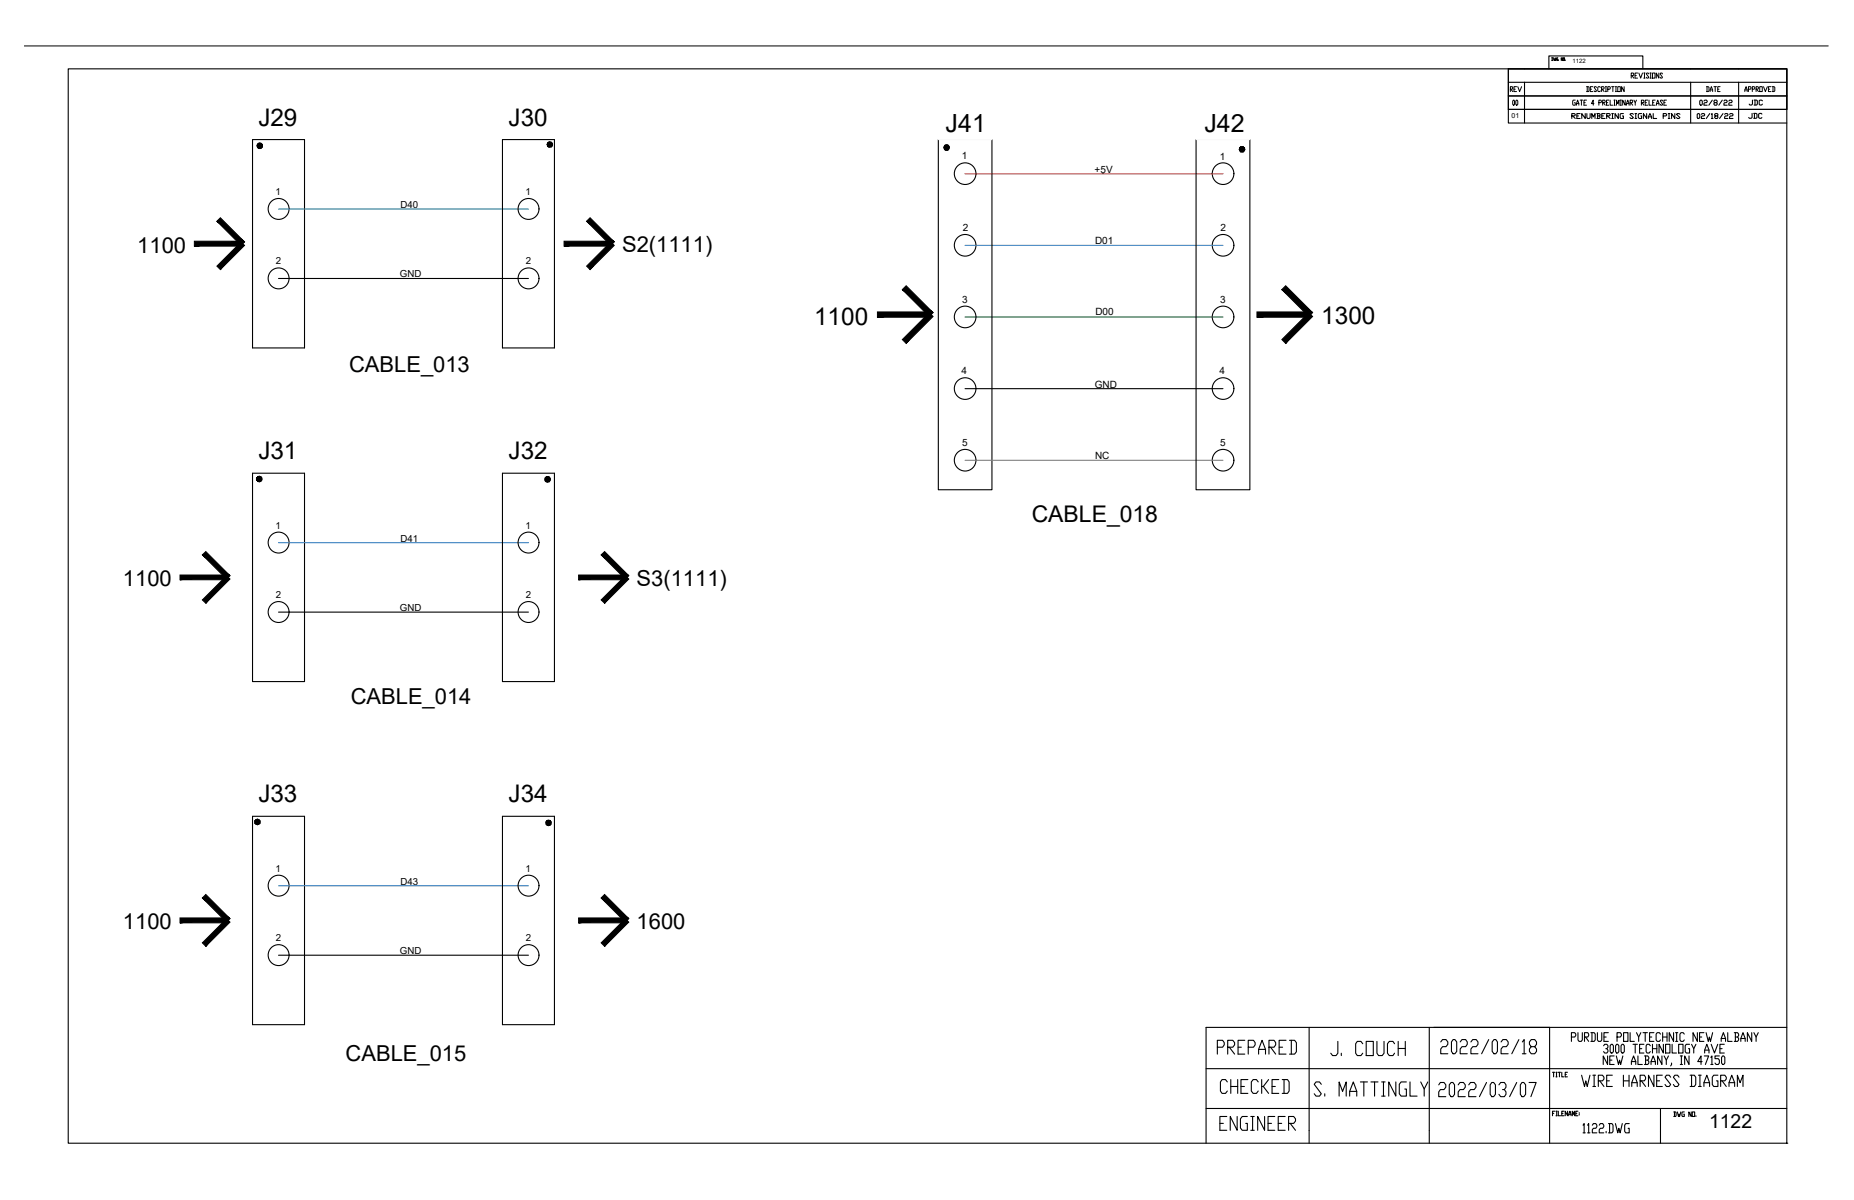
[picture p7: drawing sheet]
<svg xmlns="http://www.w3.org/2000/svg" width="432mm" height="279mm" viewBox="0 0 432 279" stroke-linecap="round" stroke-linejoin="round" font-family="sans-serif">
<!-- layer: 0 -->
<g fill="none" stroke="#000" stroke-width=".25">
<path d="M15.9 16h400.3v250.2h-400.3zM351.3 16v6.3h64.9M351.3 16h64.9v6.3M351.3 16h64.9v9.5h-64.9zM355.1 19.2h61.1M393.8 19.2v9.4M404.9 19.2v3.1M58.8 32.5h12.1v48.5h-12.1zM117 32.5h12.1v48.5h-12.1zM218.5 32.5v81.5h12.5v-81.5M278.6 32.5v81.5h12.5v-81.5M351.3 25.5v3.1h64.9"/>
<path d="M355.1 25.5v3.1M366.1 27h.6l.2-.4-.2-.2h-.6v1.2M366.3 27l.6 .6M367.3 27h.3M368 26.4h-.7v1.2h.7M369.2 26.4v1.2l-.8-1.2v1.2M369.6 26.4v1l.2 .2h.3l.2-.2v-1M370.7 27.6v-1.2l.4 .8 .4-.8v1.2M371.9 26.4h.6l.2 .2-.2 .4M372.1 27h.4l.2 .4-.2 .2h-.6M372.1 26.4v1.2M373.1 27h.3"/>
<path d="M373.8 26.4h-.7v1.2h.7M374.2 27h.6l.2-.4-.2-.2h-.6v1.2M374.4 27l.6 .6M375.4 27.6h.4M375.4 26.4h.4M375.6 26.4v1.2M376.9 26.4v1.2l-.8-1.2v1.2M378.1 26.4h-.6l-.2 .2v.8l.2 .2h.6v-.6h-.2M380.4 26.6l-.2-.2-.6 .2 .8 .8-.2 .2h-.4l-.2-.2M380.8 27.6h.4M380.8 26.4h.4M381 26.4v1.2"/>
<path d="M382.3 26.4h-.5l-.2 .2v.8l.2 .2h.5v-.6h-.1M383.5 26.4v1.2l-.8-1.2v1.2M383.9 27.6v-.4l.4-.8 .4 .8v.4M383.9 27.2h.8M385 26.4v1.2h.8M387.4 27h.6l.2-.4-.2-.2h-.6v1.2M388.5 27.6h.4M388.5 26.4h.4M388.7 26.4v1.2M390.1 26.4v1.2l-.8-1.2v1.2M391.3 26.6l-.3-.2-.5 .2 .8 .8-.3 .2h-.3l-.2-.2M395.3 26.6l.2-.2 .4 .2v.8l-.2 .2-.4-.2z"/>
<path d="M395.9 23.5l.2-.2 .4 .2v.8l-.2 .2-.4-.2zM396.3 26.6l.1-.2 .6 .2-.2 .4h-.4l-.1 .2v.4h.7M396.8 23.5l.3-.2h.3l.2 .2-.2 .4-.6 .2v.4h.8M398.2 26.4l-.8 1.2M398.6 26.6l.2-.2v1.2M398.6 27.6h.4M398.8 23.3l-.8 1.2M399.3 23.9l-.1-.2 .1-.4h.5l.1 .2-.1 .4-.6 .2 .1 .4h.5l.1-.2-.1-.4M399.6 27l-.3-.4 .6-.2 .2 .4-.8 .4 .3 .4h.3l.2-.2-.2-.4M401.1 23.3l-.8 1.2M401.3 26.4l-.8 1.2M401.5 23.5l.2-.2h.4l.2 .2-.2 .4-.6 .2v.4h.8"/>
<path d="M401.7 26.6l.1-.2 .6 .2-.1 .4h-.5l-.1 .2v.4h.7M402.6 23.5l.3-.2h.3l.2 .2-.2 .4-.6 .2v.4h.8M402.8 26.6l.2-.2 .6 .2-.2 .4h-.4l-.2 .2v.4h.8M416.2 22.3h-64.9v3.2M416.2 22.3v3.2h-64.9M64.9 64.8h58.2M224.8 90.5h60M58.8 110.2h12.1v48.5h-12.1zM117 110.2h12.1v48.5h-12.1zM64.9 142.5h58.2M58.8 190.1h12.1v48.5h-12.1zM117 190.1h12.1v48.5h-12.1z"/>
<path d="M64.9 222.4h58.2M280.9 239.2v27M333.9 239.2h82.3M332.9 263.2v3M386.7 263.5v2.7M416.2 266.2h.1"/>
<circle cx="64.9" cy="48.6" r="2.43"/>
<circle cx="123.1" cy="48.6" r="2.43"/>
<circle cx="224.8" cy="57.1" r="2.52"/>
<circle cx="224.8" cy="40.4" r="2.52"/>
<circle cx="284.9" cy="57.1" r="2.52"/>
<circle cx="284.9" cy="40.4" r="2.52"/>
<circle cx="64.9" cy="64.8" r="2.43"/>
<circle cx="123.1" cy="64.8" r="2.43"/>
<circle cx="224.8" cy="73.8" r="2.52"/>
<circle cx="284.9" cy="73.8" r="2.52"/>
<circle cx="224.8" cy="90.5" r="2.52"/>
<circle cx="284.9" cy="90.5" r="2.52"/>
<circle cx="224.8" cy="107.2" r="2.52"/>
<circle cx="284.9" cy="107.2" r="2.52"/>
<circle cx="64.9" cy="126.3" r="2.43"/>
<circle cx="123.1" cy="126.3" r="2.43"/>
<circle cx="64.9" cy="142.5" r="2.43"/>
<circle cx="123.1" cy="142.5" r="2.43"/>
<circle cx="64.9" cy="206.2" r="2.43"/>
<circle cx="123.1" cy="206.2" r="2.43"/>
<circle cx="64.9" cy="222.4" r="2.43"/>
<circle cx="123.1" cy="222.4" r="2.43"/>
</g>
<!-- layer: SLD-0 -->
<g fill="none" stroke="#000" stroke-width=".25">
<path d="M360.7 16v-3h21.9v3M361.4 13.4l.4 .2-.1 .5h-.3M361.5 13.4v.7M361.9 13.4l.1 .7 .1-.4 .1 .4 .1-.7M362.8 13.4l-.3 .2 .1 .5h.2l-.1-.4M363 14v.1M363.9 13.4v.7l-.3-.7v.7M364.1 13.4h.3v.7h-.3zM364.5 14v.1M280.9 239.2h80v27M304.9 239.2v24M332.9 239.2v24"/>
<path d="M280.9 258.1h135.3M280.9 248.8h135.3M307.7 252.5l-.4-.6h-.8l-.4 .6 1.6 2.2-.4 .5h-.8l-.4-.5M308.5 254.7v.5M311.9 255.2v-3.3l.8 2.2 .8-2.2v3.3M314.3 255.2v-1.1l.9-2.2 .8 2.2v1.1M314.3 254.1h1.7M316.8 251.9h1.7M317.6 251.9v3.3M319.3 251.9h1.6M320.1 251.9v3.3M321.8 251.9h.8"/>
<path d="M321.8 255.2h.8M322.2 251.9v3.3M325.1 251.9v3.3l-1.7-3.3v3.3M327.5 251.9h-1.2l-.4 .6v2.2l.4 .5h1.2v-1.6h-.3M328.4 251.9v3.3h1.6M330.9 251.9l.8 1.7v1.6M361.6 249.7h.5M361.6 259.2h.3M361.8 249.7v1M362.1 258.7h-.5v1.1M362.4 249.7h.2M362.4 250.7h.2"/>
<path d="M362.4 258.7h.3M362.4 259.8h.3M362.5 249.7v1M362.6 258.7v1.1M362.9 249.7h.5M362.9 258.7v1.1h.6M363.2 249.7v1M363.7 249.7v1h.6M363.7 259.2h.3M364.3 258.7h-.6v1.1h.6M364.5 250.2h.3M365.1 249.7h-.6v1h.6"/>
<path d="M365.1 258.7v1.1l-.6-1.1v1.1M365.4 259.8l.2-1.1 .3 1.1M365.4 259.4h.5M366 241.5h.7l.3-.4v-.3l-.3-.4h-.7v2.1M366.2 259.8v-1.1l.3 .7 .2-.7v1.1M367 259.2h.3M367.5 258.7h-.5v1.1h.5M367.5 240.4v1.7l.3 .4h.5l.2-.4v-1.7M367.8 259.1v.1M367.8 259.4v.2M368.4 250.3l.6 2.7 .3-1.3 .4 1.3 .6-2.7M369 241.5h.8l.2-.4-.2-.7h-.8v2.1"/>
<path d="M369.3 241.5l.7 1M370.5 240.4h.8l.2 .4v1.3l-.2 .4h-.8M370.8 240.4v2.1M371 250.3h.6M371 253h.6M371.3 250.3v2.7M372 240.4v1.7l.3 .4h.5l.3-.4v-1.7M372.3 251.7h.9l.4-.5v-.4l-.4-.5h-.9v2.7M372.6 251.7l1 1.3M373.5 243.5l.2-.4h.5l.3 .4v.3l-.3 .4h-.2M373.6 241.5h.5M374.2 251.7h.6"/>
<path d="M374.2 244.2l.3 .3v.3l-.3 .4h-.5l-.2-.4M374.4 245.9v1.9l-1-1.9v1.9M374.6 240.4h-1v2.1h1M374.9 246.8h.5M375.3 243.1h.2l.3 .4v1.3l-.3 .4h-.2l-.3-.4v-1.3zM375.5 250.3h-1.3v2.7h1.3M375.9 245.9h-1v1.9h1M376.4 245.9l.6 1.9 .2-1 .3 1 .5-1.9M376.5 243.1h.3l.2 .4v1.3l-.2 .4h-.3l-.2-.4v-1.3zM376.6 241.5h.8l.2-.4v-.3l-.2-.4h-.8v2.1M377.8 243.1h.3l.2 .4v1.3l-.2 .4h-.3l-.3-.4v-1.3zM378.1 251.7h1.3"/>
<path d="M378.1 250.3v2.7M378.1 240.4h1.1v2.1h-1.1zM379.4 250.3v2.7M379.7 240.4v2.1h.9M380 247.8v-.6l.5-1.3 .5 1.3v.6M380 247.2h1M380 253v-.9l.7-1.8 .6 1.8v.9M380 252.1h1.3M380.3 243.1h1.1M380.8 243.1v2.1M381.1 240.4l.5 1.1v1M381.5 245.9v1.9h1"/>
<path d="M381.9 244.2h.5M382 251.7h1l.3-.5v-.4l-.3-.5h-1v2.7M382.2 240.4l-.6 1.1M382.3 251.7l1 1.3M382.7 240.4h1M382.9 243.1h-1v2.1h1M383 245.9h.8l.2 .3-.2 .6M383.2 240.4v2.1M383.3 246.8h.5l.2 .4v.3l-.2 .3h-.8M383.3 245.9v1.9M384.2 241.5h.5M384.4 243.5l-.3-.4h-.5l-.2 .4v1.3l.2 .4h.5l.3-.4"/>
<path d="M384.5 247.8v-.6l.5-1.3 .5 1.3v.6M384.5 247.2h1M384.9 244.2h1M384.9 243.1v2.1M385.2 240.4h-1v2.1h1M385.2 250.3v2.7l-1.3-2.7v2.7M385.8 251.7h.7M385.9 243.1v2.1M386.7 240.8l-.2-.4h-.5l-.3 .4v1.3l.3 .4h.5l.2-.4M386.7 258.1v5.4M387.1 245.9v1.9l-1-1.9v1.9M387.2 250.3h-1.4v2.7h1.4"/>
<path d="M387.2 241.5h1.1M387.2 240.4v2.1M387.4 243.1v2.1l-1-2.1v2.1M387.6 245.9l.5 .9v1M387.9 243.1h1v2.1h-1zM388.3 240.4v2.1M388.6 245.9l-.5 .9M389.1 250.8l-.3-.5h-.7l-.3 .5 1.3 1.7-.3 .5h-.7l-.3-.5M389.3 247.5l-.2 .7M389.4 243.1v2.1h1.1M389.8 240.4v2.1l-1-2.1v2.1M389.8 258.9h.4l.2 .2v.7l-.2 .2h-.4"/>
<path d="M390 258.9v1.1M390.2 242.5h.6M390.2 240.4h.6M390.5 240.4v2.1M390.7 258.9l.2 1.1 .1-.6 .2 .6 .3-1.1M391 243.1h1v2.1h-1zM391 250.8l-.3-.5h-.6l-.4 .5 1.3 1.7-.3 .5h-.6l-.4-.5M391.3 247.8h.6M391.3 245.9h.6M391.6 245.9v1.9M392.3 240.8l-.3-.4h-.5l-.2 .4v1.3l.2 .4h.5l.3-.4M392.3 258.9h-.4l-.2 .2 .2 .9h.4v-.6h-.2"/>
<path d="M393.4 245.9v1.9l-1-1.9v1.9M393.5 243.1h-.8l-.2 .4v1.3l.2 .4h.8v-1h-.3M393.6 250.3h1l.3 .5v1.7l-.3 .5h-1M393.9 258.9v1.1l-.6-1.1v1.1M394 243.1l.5 1.1v1M394 250.3v2.7M394.1 258.9h.6v1.1h-.6zM395 243.1l-.5 1.1M395 259.8v.2M395.3 240.4v2.1l-1-2.1v2.1M395.6 250.3h.6M395.6 253h.6"/>
<path d="M395.8 241.5h.5M395.9 250.3v2.7M396.4 247.2h-1l.8-1.3v1.9M396.8 240.4h-1v2.1h1M396.8 253v-.9l.7-1.8 .7 1.8v.9M396.8 252.1h1.4M396.9 245.9h1l-.7 1.9M397 245.2v-.7l.5-1.4 .5 1.4v.7M397 244.5h1M397.4 240.4l.5 2.1 .2-1 .3 1 .5-2.1M398.5 246.2l.2-.3v1.9M398.5 247.8h.5"/>
<path d="M398.5 243.1l.8 2.1 .8-2.1M400.1 250.3h-1l-.3 .5v1.7l.3 .5h1v-1.3h-.3M400.4 245.9h-1v.6h.8l.2 .3v.7l-.2 .3h-.5l-.3-.3M400.6 244.2h.5M400.7 251.7h1l.4-.5v-.4l-.4-.5h-1v2.7M400.9 242.5v-.7l.5-1.4 .5 1.4v.7M400.9 241.8h1M401.1 251.7l1 1.3M401.2 245.9h.3l.2 .3v1.3l-.2 .3h-.3l-.2-.3v-1.3zM401.6 243.1h-1v2.1h1M402.4 240.4v2.1h1M402.7 253v-.9l.6-1.8 .7 1.8v.9"/>
<path d="M402.7 252.1h1.3M403.9 240.4h.8l.2 .4v.3l-.2 .4M404.2 241.5h.5l.2 .3v.3l-.2 .4h-.8M404.2 240.4v2.1M404.6 253v-2.7l.7 1.8 .6-1.8v2.7M405.4 242.5v-.7l.5-1.4 .6 1.4v.7M405.4 241.8h1.1M408 240.4v2.1l-1-2.1v2.1M408.5 240.4l.5 1.1v1M409.5 240.4l-.5 1.1M368.7 262l.2-.4v2.2M368.7 263.8h.5"/>
<path d="M369.8 262l.2-.4v2.2M369.8 263.8h.5M370.9 262l.2-.4h.6l.2 .4-.2 .7h-.6l-.2 .3v.8h1M372.5 262l.2-.4h.6l.2 .4-.2 .7h-.6l-.2 .3v.8h1M374.1 263.4v.4M374.6 261.6h.8l.3 .4v1.4l-.3 .4h-.8M374.9 261.6v2.2M376.2 261.6l.6 2.2 .2-1.1 .3 1.1 .5-2.2M379.4 261.6h-.8l-.2 .4v1.4l.2 .4h.8v-1.1h-.2"/>
</g>
<!-- layer: 0 -->
<g fill="none" stroke="#000" stroke-width=".23">
<path d="M5.6 10.7h420.2M379.9 17.6h.5l.1-.2-.1-.4h-.5v1.2M380.1 17.6l.4 .6M380.8 17.6h.3M381.4 17h-.6v1.2h.6M381.7 17l.4 1.2 .4-1.2M382.8 18.2h.3M382.8 17h.3M383 17v1.2M384 17.2l-.1-.2h-.3l-.2 .2 .6 .8-.1 .2h-.3l-.2-.2M384.3 18.2h.3M384.3 17h.3"/>
<path d="M384.4 17v1.2M384.9 17h.6v1.2h-.6zM386.3 17v1.2l-.5-1.2v1.2M387.2 17.2l-.1-.2h-.3l-.2 .2 .6 .8-.1 .2h-.3l-.2-.2M366.9 23.3h-.5l-.1 .2 .1 1h.5v-.6h-.2M367.2 24.5l.2-1.2 .3 1.2M367.2 24.1h.5M368 23.3h.6M368.3 23.3v1.2M368.9 23.9h.3M369.5 20.2h.5l.1 .1v.9l-.1 .1h-.5M369.5 23.3h-.6v1.2h.6"/>
<path d="M369.7 20.2v1.1M370.4 20.8h.3M371 20.2h-.6v1.1h.6M371.2 24.1h-.6l.5-.8v1.2M371.8 20.3l-.1-.1-.4 .1 .5 .9-.1 .1-.4-.1M372.4 23.9h.4l.2-.2-.2-.4h-.4v1.2M372.7 20.3l-.1-.1-.5 .1v.9l.2 .1 .4-.1M373 20.8h.4l.2-.5-.6-.1v1.1M373.1 20.8l.5 .5M373.3 23.9l.6-.2-.2-.4h-.4v1.2M373.4 23.9l.5 .6M373.9 21.3h.3"/>
<path d="M373.9 20.2h.3M374 20.2v1.1M374.2 23.9h.3M374.5 20.8h.4l.1-.2-.1-.4h-.4v1.1M374.7 23.3h-.5v1.2h.5M375 23.3v1.2h.6M375.3 20.2h.6M375.6 20.2v1.1M375.9 23.3h.3M375.9 24.5h.3M376 23.3v1.2M376.2 21.3h.3"/>
<path d="M376.2 20.2h.3M376.4 20.2v1.1M376.5 24.5v-1.2l.3 .8 .3-.8v1.2M376.8 20.2h.6v1.1h-.6zM377.3 23.3h.3M377.3 24.5h.3M377.5 23.3v1.2M378.3 20.2v1.1l-.6-1.1v1.1M378.5 23.3v1.2l-.6-1.2v1.2M378.8 24.5l.3-1.2 .3 1.2M378.8 24.1h.6M379.7 23.9h.4l.2-.2-.2-.4h-.4v1.2"/>
<path d="M379.8 23.9l.5 .6M380.5 23.3l.3 .6v.6M381.1 23.3l-.3 .6M382.3 23.9h.4l.2-.2-.2-.4h-.4v1.2M382.5 23.9l.4 .6M383.2 23.9h.3M383.8 23.3h-.6v1.2h.6M384.1 23.3v1.2h.5M384.9 23.9h.3M385.5 23.3h-.6v1.2h.6M385.8 24.5l.3-1.2 .3 1.2M385.8 24.1h.6"/>
<path d="M387.2 23.5l-.1-.2h-.3l-.1 .2 .5 .8-.1 .2h-.3l-.1-.2M387.5 23.9h.3M388.1 23.3h-.6v1.2h.6M397.4 20.2l.6 .1v.9l-.6 .1M397.6 20.2v1.1M398.3 21.3l.3-1.1 .3 1.1M398.3 20.9h.6M399.2 20.2h.6M399.5 20.2v1.1M400.1 20.8h.3M400.6 20.2h-.5v1.1h.5M406.4 21.3l.3-1.1 .2 1.1"/>
<path d="M406.4 20.9h.5M407.2 20.8h.5l.1-.2-.1-.4h-.5v1.1M408.1 20.8h.4l.2-.2-.2-.4h-.4v1.1M409 20.8h.4l.1-.2-.1-.4h-.4v1.1M409.1 20.8l.4 .5M409.8 20.2h.6v1.1h-.6zM410.7 20.2l.5 1.1 .4-1.1M411.9 20.8h.3M412.5 20.2h-.6v1.1M412.8 20.2l.6 .1v.9l-.6 .1M412.9 20.2v1.1"/>
</g>
<path d="M64.9 48.7h58.2M224.8 57.1h60M64.9 126.4h58.2M64.9 206.2h58.2" fill="none" stroke="#2776bb" stroke-width=".25"/>
<g fill="#000" stroke="#000" stroke-width=".23">
<path d="M59.9 33.9l.1 .3 .5-.3zM60 34.2l.5-.3-.3 .6zM60.5 33.9l-.3 .6 .3 .1z"/>
<path d="M60.2 33.5l.3 .4v-.5zM60 33.6l.2-.1 .3 .4zM60 33.6l-.1 .3h.6z"/>
<path d="M60.2 33.4l.3 .5v-.6zM60.2 33.4l.3 .5-.5-.3zM60 33.6l-.1 .3h.6z"/>
<path d="M60.5 33.9v.7l.3-.1zM60.5 33.9l.6 .3-.3 .3zM60.5 33.9l.6 .3v-.3z"/>
<path d="M60.5 33.9h.6l-.1-.3zM60.8 33.5l.2 .1-.5 .3zM60.5 33.4v.5l.3-.4z"/>
<path d="M60.5 33.9h.6v-.3zM60.8 33.4l.3 .2-.6 .3zM60.5 33.3v.6l.3-.5z"/>
<path d="M127.4 33.6l.1 .4 .5-.4zM127.5 34l.5-.4-.3 .6zM128 33.6l-.3 .6 .3 .1z"/>
<path d="M127.8 33.2l.2 .4v-.5zM127.8 33.2l.2 .4-.4-.2zM127.6 33.4l-.1 .2h.5z"/>
<path d="M127.7 33.1l.3 .5v-.6zM127.5 33.3l.2-.2 .3 .5zM127.5 33.3l-.1 .3h.6z"/>
<path d="M128 33.6v.7l.4-.1zM128 33.6l.6 .4-.2 .2zM128 33.6l.6 .4 .1-.4z"/>
<path d="M128 33.6h.6l-.1-.2zM128.3 33.2l.2 .2-.5 .2zM128 33.1v.5l.3-.4z"/>
<path d="M128 33.6h.7l-.1-.3zM128.4 33.1l.2 .2-.6 .3zM128 33v.6l.4-.5z"/>
<path d="M219.9 34.4v.3l.6-.3zM219.9 34.7l.6-.3-.4 .5zM220.5 34.4l-.4 .5 .4 .1z"/>
<path d="M220.2 33.9l.3 .5v-.6zM220.2 33.9l.3 .5-.5-.3zM220 34.1l-.1 .3h.6z"/>
<path d="M220.1 33.8l.4 .6v-.7zM220.1 33.8l.4 .6-.6-.3zM219.9 34.1v.3h.6z"/>
<path d="M220.5 34.4v.6l.3-.1zM220.5 34.4l.5 .3-.2 .2zM220.5 34.4l.5 .3 .1-.3z"/>
<path d="M220.5 34.4h.5v-.3zM220.7 33.9l.3 .2-.5 .3zM220.5 33.8v.6l.2-.5z"/>
<path d="M220.5 34.4h.6l-.1-.3zM220.8 33.8l.2 .3-.5 .3zM220.5 33.7v.7l.3-.6z"/>
<path d="M288.6 34.8l.1 .3 .6-.3zM288.7 35.1l.6-.3-.4 .5zM289.3 34.8l-.4 .5 .4 .1z"/>
<path d="M289 34.3l.3 .5v-.6zM289 34.3l.3 .5-.5-.3zM288.8 34.5l-.1 .3h.6z"/>
<path d="M288.9 34.2l.4 .6v-.7zM288.7 34.4l.2-.2 .4 .6zM288.7 34.4l-.1 .4h.7z"/>
<path d="M289.3 34.8v.6l.3-.1zM289.3 34.8l.5 .3-.2 .2zM289.3 34.8l.5 .3 .1-.3z"/>
<path d="M289.3 34.8h.5l-.1-.3zM289.5 34.3l.2 .2-.4 .3zM289.3 34.2v.6l.2-.5z"/>
<path d="M289.3 34.8h.6l-.1-.4zM289.6 34.2l.2 .2-.5 .4zM289.3 34.1v.7l.3-.6z"/>
<path d="M50.5 51.5l5.6 5.6 .9-.8zM50.5 51.5l.8-.8 5.7 5.6z"/>
<path d="M45.3 57.3h11.2v-1.1zM45.3 56.2h11.2l-11.2 1.1z"/>
<path d="M56.1 56.3l-4.8 6.5 5.7-5.7zM56.1 56.3l-4.8 6.5-.8-.8z"/>
<path d="M136.6 51.5l5.7 5.6 .8-.8zM136.6 51.5l.8-.8 5.7 5.6z"/>
<path d="M131.4 57.3h11.2v-1.1zM131.4 56.2h11.2l-11.2 1.1z"/>
<path d="M142.3 56.3l-4.9 6.5 5.7-5.7zM142.3 56.3l-4.9 6.5-.8-.8z"/>
<path d="M210.2 67.4l6.2 6.3 .9-.9zM210.2 67.4l.8-.9 6.3 6.3z"/>
<path d="M204.4 73.9h12.4v-1.3zM204.4 72.6h12.4l-12.4 1.3z"/>
<path d="M216.4 72.8l-5.4 7.2 6.3-6.3zM216.4 72.8l-5.4 7.2-.8-.9z"/>
<path d="M298.5 67.4l6.3 6.3 .9-.9zM298.5 67.4l.9-.9 6.3 6.3z"/>
<path d="M292.7 73.9h12.6v-1.3zM292.7 72.6h12.6l-12.6 1.3z"/>
<path d="M304.8 72.8l-5.4 7.2 6.3-6.3zM298.5 79.1l6.3-6.3-5.4 7.2z"/>
<path d="M59.7 111.5l.1 .3 .6-.3zM59.8 111.8l.6-.3-.3 .6zM60.4 111.5l-.3 .6 .3 .1z"/>
<path d="M60.1 111l.3 .5v-.5zM60.1 111l.3 .5-.5-.3zM59.9 111.2l-.1 .3h.6z"/>
<path d="M60.1 111l.3 .5v-.6zM60.1 111l.3 .5-.6-.3zM59.8 111.2l-.1 .3h.7z"/>
<path d="M60.4 111.5v.7l.3-.1zM60.4 111.5l.5 .3-.2 .3zM60.4 111.5l.5 .3 .1-.3z"/>
<path d="M60.4 111.5h.5v-.3zM60.7 111l.2 .2-.5 .3zM60.4 111v.5l.3-.5z"/>
<path d="M60.4 111.5h.6l-.1-.3zM60.7 111l.2 .2-.5 .3zM60.4 110.9v.6l.3-.5z"/>
<path d="M126.9 111.6l.1 .3 .5-.3zM127 111.9l.5-.3-.3 .6zM127.5 111.6l-.3 .6 .3 .1z"/>
<path d="M127.3 111.1l.2 .5v-.5zM127.1 111.3l.2-.2 .2 .5zM127.1 111.3l-.1 .3h.5z"/>
<path d="M127.2 111.1l.3 .5v-.6zM127.2 111.1l.3 .5-.5-.3zM127 111.3l-.1 .3h.6z"/>
<path d="M127.5 111.6v.7l.4-.1zM127.5 111.6l.6 .3-.2 .3zM127.5 111.6l.6 .3 .1-.3z"/>
<path d="M127.5 111.6h.6l-.1-.3zM127.8 111.1l.2 .2-.5 .3zM127.5 111.1v.5l.3-.5z"/>
<path d="M127.5 111.6h.7l-.1-.3zM127.9 111.1l.2 .2-.6 .3zM127.5 111v.6l.4-.5z"/>
<path d="M47.1 129.2l5.7 5.6 .8-.7zM47.1 129.2l.8-.8 5.7 5.7z"/>
<path d="M41.9 135h11.3v-1.1zM41.9 133.9h11.3l-11.3 1.1z"/>
<path d="M52.8 134.1l-4.9 6.3 5.7-5.6zM47.1 139.7l5.7-5.6-4.9 6.3z"/>
<path d="M140 129.2l5.6 5.6 .8-.7zM140 129.2l.8-.8 5.6 5.7z"/>
<path d="M134.8 135h11.2v-1.1zM134.8 133.9h11.2l-11.2 1.1z"/>
<path d="M145.6 134.1l-4.8 6.3 5.6-5.6zM140 139.7l5.6-5.6-4.8 6.3z"/>
<path d="M59.3 191.4l.1 .3 .6-.3zM59.4 191.7l.6-.3-.3 .5zM60 191.4l-.3 .5 .3 .1z"/>
<path d="M59.7 190.9l.3 .5v-.6zM59.7 190.9l.3 .5-.5-.3zM59.5 191.1l-.1 .3h.6z"/>
<path d="M59.7 190.8l.3 .6v-.7zM59.4 191.1l.3-.3 .3 .6zM59.4 191.1l-.1 .3h.7z"/>
<path d="M60 191.4v.6l.3-.1zM60 191.4l.5 .3-.2 .2zM60 191.4l.5 .3 .1-.3z"/>
<path d="M60 191.4h.5l-.1-.3zM60.3 190.9l.1 .2-.4 .3zM60 190.8v.6l.3-.5z"/>
<path d="M60 191.4h.6l-.1-.3zM60.3 190.8l.2 .3-.5 .3zM60 190.7v.7l.3-.6z"/>
<path d="M127.1 191.6l.1 .3 .5-.3zM127.2 191.9l.5-.3-.3 .5zM127.7 191.6l-.3 .5 .3 .1z"/>
<path d="M127.5 191.1l.2 .5v-.6zM127.5 191.1l.2 .5-.4-.3zM127.3 191.3l-.1 .3h.5z"/>
<path d="M127.4 191l.3 .6v-.6zM127.4 191l.3 .6-.5-.3zM127.2 191.3l-.1 .3h.6z"/>
<path d="M127.7 191.6v.6l.4-.1zM127.7 191.6l.6 .3-.2 .2zM127.7 191.6l.6 .3 .1-.3z"/>
<path d="M127.7 191.6h.6l-.1-.3zM128 191.1l.2 .2-.5 .3zM127.7 191v.6l.3-.5z"/>
<path d="M127.7 191.6h.7l-.1-.3zM128.1 191l.2 .3-.6 .3zM127.7 191v.6l.4-.6z"/>
<path d="M47.1 209.1l5.7 5.6 .8-.8zM47.1 209.1l.8-.8 5.7 5.6z"/>
<path d="M41.9 214.9h11.3v-1.2zM41.9 213.7h11.3l-11.3 1.2z"/>
<path d="M52.8 213.9l-4.9 6.4 5.7-5.6zM52.8 213.9l-4.9 6.4-.8-.8z"/>
<path d="M140 209.1l5.6 5.6 .8-.8zM140 209.1l.8-.8 5.6 5.6z"/>
<path d="M134.8 214.9h11.2v-1.2zM134.8 213.7h11.2l-11.2 1.2z"/>
<path d="M145.6 213.9l-4.8 6.4 5.6-5.6zM145.6 213.9l-4.8 6.4-.8-.8z"/>
</g>
<path d="M224.8 73.8h60" fill="none" stroke="#136734" stroke-width=".25"/>
<path d="M224.8 40.5h60" fill="none" stroke="#f00" stroke-width=".25"/>
<path d="M224.8 107.2h60" fill="none" stroke="#808080" stroke-width=".25"/>
<!-- layer: dotted -->
<path d="M218.5 32.5h12.5M278.6 32.5h12.5" fill="none" stroke="#fafafa" stroke-width=".25"/>
<g font-size="6.6">
<text x="282.2" y="246.6">PREPARED</text>
<text x="308.7" y="246.9">J. COUCH</text>
<text x="334.4" y="246.6">2022/02/18</text>
<text x="282.9" y="255.8">CHECKED</text>
<text x="333.7" y="256.5">2022/03/07</text>
<text x="282.9" y="264.2">ENGINEER</text>
</g>
<g font-size="5.8">
<text x="220.2" y="30.8">J41</text>
<text x="280.5" y="30.8">J42</text>
</g>
<g font-size="5.7">
<text x="189.6" y="75.6">1100</text>
<text x="307.7" y="75.5">1300</text>
</g>
<g font-size="5.6">
<text x="60.2" y="29.2">J29</text>
<text x="118.5" y="29.2">J30</text>
<text x="60.2" y="107">J31</text>
<text x="118.5" y="106.9">J32</text>
<text x="60.2" y="186.8">J33</text>
<text x="118.5" y="186.8">J34</text>
</g>
<text font-size="5.3" x="240.3" y="121.6">CABLE_018</text>
<g font-size="5.1">
<text x="32" y="58.8">1100</text>
<text x="144.9" y="58.7">S2(1111)</text>
<text x="81.3" y="86.6">CABLE_013</text>
<text x="28.6" y="136.6">1100</text>
<text x="148.3" y="136.5">S3(1111)</text>
<text x="81.7" y="164">CABLE_014</text>
<text x="28.6" y="216.4">1100</text>
<text x="148.3" y="216.3">1600</text>
<text x="80.5" y="247">CABLE_015</text>
</g>
<text font-size="4.5" x="398" y="262.6">1122</text>
<text font-size="4.4" x="406" y="28.9">JDC</text>
<g font-size="4">
<text x="350.7" y="22.6">REV</text>
<text x="351" y="25.8">00</text>
<text x="406" y="25.8">JDC</text>
</g>
<g font-size="2.3">
<text x="224" y="37.1">1</text>
<text x="254.9" y="40.3">+5V</text>
<text x="284.1" y="37.2">1</text>
<text x="64.1" y="45.4">1</text>
<text x="122.4" y="45.5">1</text>
<text x="93.3" y="48.4">D40</text>
<text x="224.3" y="53.8">2</text>
<text x="284.2" y="53.8">2</text>
<text x="255" y="56.8">D01</text>
<text x="64.3" y="61.6">2</text>
<text x="93.1" y="64.6">GND</text>
<text x="122.5" y="61.6">2</text>
<text x="224.1" y="70.5">3</text>
<text x="284.2" y="70.5">3</text>
<text x="255.1" y="73.4">D00</text>
<text x="223.9" y="87.1">4</text>
<text x="284" y="87.2">4</text>
<text x="255" y="90.2">GND</text>
<text x="224.1" y="103.8">5</text>
<text x="255" y="106.8">NC</text>
<text x="284.2" y="103.8">5</text>
<text x="64.1" y="123.1">1</text>
<text x="122.4" y="123.1">1</text>
<text x="93.3" y="126.1">D41</text>
<text x="64.3" y="139.3">2</text>
<text x="93.1" y="142.3">GND</text>
<text x="122.5" y="139.3">2</text>
<text x="64.1" y="203">1</text>
<text x="122.4" y="203">1</text>
<text x="93.3" y="206">D43</text>
<text x="64.3" y="219.1">2</text>
<text x="122.5" y="219.1">2</text>
<text x="93.1" y="222.2">GND</text>
</g>
<text font-size="1.6" x="352.1" y="27.6">01</text>
<text font-size="1.4" x="366.2" y="14.8">1122</text>
</svg>
